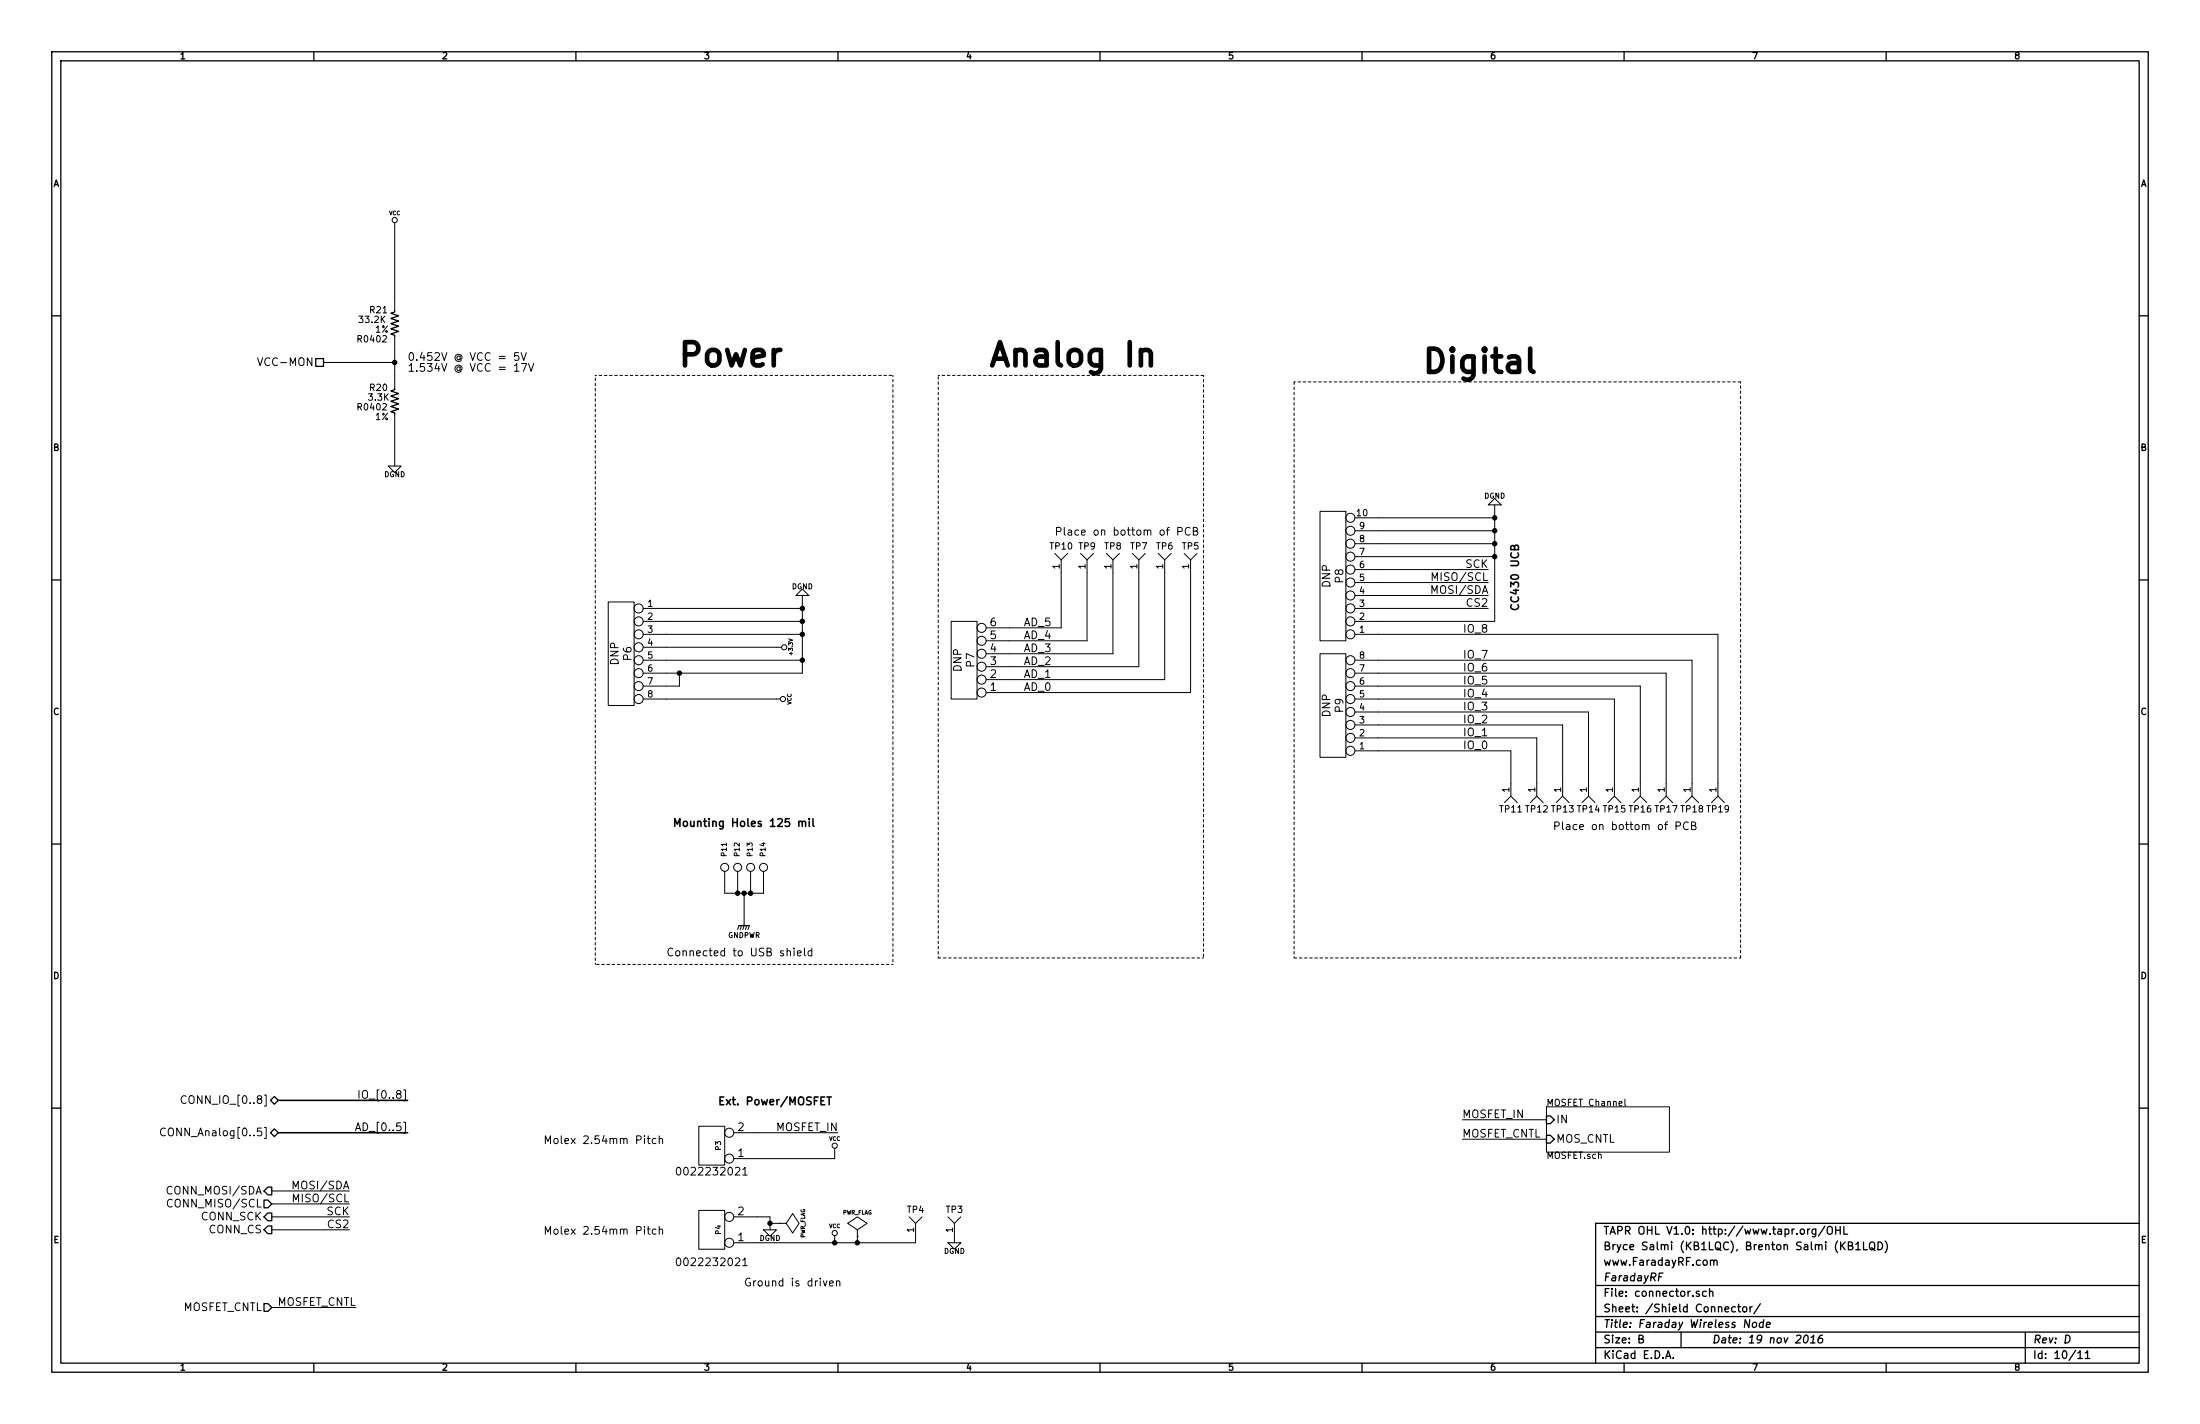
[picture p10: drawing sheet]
<svg xmlns="http://www.w3.org/2000/svg" width="432mm" height="279mm" viewBox="0 0 432 279" stroke-linecap="round" stroke-linejoin="round" font-family="sans-serif">
<g fill="none" stroke="#000" stroke-width=".25">
<path d="M10.2 10.2h411.4v259h-411.4zM11.9 11.9h408v255.6h-408zM61.6 10.2v1.7M113 10.2v1.7M164.5 10.2v1.7M215.9 10.2v1.7M267.3 10.2v1.7M318.8 10.2v1.7M370.2 10.2v1.7M10.2 62h1.7M62 70.4h1.5v1.5h-1.5zM77.5 61v.2l-.8 .3 1.5 .5-1.5 .5 1.5 .5-1.5 .5 1.5 .5-1.5 .5 1.5 .5-1.5 .5 .8 .3v.2"/>
<path d="M77.5 76.2v.3l-.8 .2 1.5 .5-1.5 .5 1.5 .5-1.5 .5 1.5 .5-1.5 .6 1.5 .5-1.5 .5 .8 .2v.3M419.9 62h1.7M10.2 113.8h1.7M419.9 113.8h1.7M10.2 165.6h1.7M419.9 165.6h1.7M145 181.6h2.1M10.2 217.4h1.7M53.1 215.9l.7-.8 .8 .8-.8 .8zM303.5 218.9h.8l.8 .8-.8 .8h-.8zM419.9 217.4h1.7M51.8 233.7l.8-.8h.7v1.5h-.7z"/>
<path d="M51.8 235.5h.8l.7 .7-.7 .8h-.8zM52.6 238h.7v1.5h-.7l-.8-.7zM53.1 222.3l.7-.8 .8 .8-.8 .7zM303.5 222.8h.8l.8 .7-.8 .8h-.8zM51.8 255.8h.8l.7 .7-.7 .8h-.8zM52.6 240.5h.7v1.6h-.7l-.8-.8zM313.2 252.2h106.7M313.2 258.3h106.7M326.4 249.8h-.7l-.2 1.5M333.5 253.4l-.4-.1-.2 .3 .1 .2 .5 .1v.4h-.6M334.9 253.4l-.4-.1-.3 .3v.6l.3 .2 .4-.1M335.5 253.5l.1-.1a.36 .36 0 0 1 .6 .2v.8"/>
<path d="M335.5 252.8v1.6M335.7 247.4l.1-.1a.36 .36 0 0 1 .6 .2v.8M336.4 247.5a.35 .35 0 0 1 .3-.3 .35 .35 0 0 1 .3 .3v.8M340.6 256.5l-.4-.1-.3 .3 .1 .6 .2 .1 .4-.1M341 256.4h.6M341.2 255.9v1.3l.4 .2M342.1 256.5l.2-.1 .5 .1v.8l-.3 .1-.4-.1zM343.4 258.9l-.1 1.6-.8-1.6-.1 1.6M343.5 256.4v1M343.9 256.4l-.3 .1-.1 .2M344.1 259.6l.2-.2 .4 .2-.1 .7-.2 .2-.4-.2zM345.5 255.8l-1.3 2"/>
<path d="M346.1 259.5l-.4-.1-.4 .3v.6l.3 .2 .4-.1M346.2 258.9l-.2 1.6M346.7 259.9l.7-.1v-.3h-.6l-.1 .7 .2 .3 .4-.1M355.2 241.1l-.3 .1-.1 .3M356.4 241.1v1.3l-.3 .3-.4-.1M356.4 241.2l-.4-.1-.3 .4v.5l.3 .2 .4-.1M358.2 240.6l-1.3 1.9M358.7 240.9a.5 .5 0 0 1 .6-.3 .5 .5 0 0 1 .3 .5v.9a.53 .53 0 0 1-.6 .2 .53 .53 0 0 1-.4-.5zM360.3 240.6v1.6M360.3 241.4h.9M361.2 240.6v1.6M361.5 244.3l.7 .9"/>
<path d="M361.9 240.6v1.6h.7M362.2 243.7l-.9 .9M362.8 244.4l.6-.1 .2-.2-.2-.3-.6-.1v1.5h.6l.3-.3a.41 .41 0 0 0-.4-.5M364.2 244.1l.5-.4v1.5M364.2 245.2h.9M365.8 243.7v1.5h.7M367 243.9a.5 .5 0 0 1 .6-.2 .5 .5 0 0 1 .3 .5v.8a.53 .53 0 0 1-.6 .2 .53 .53 0 0 1-.4-.5zM367.2 244.9l.8 .5M368.6 243.7a.77 .77 0 0 1 .9 .7 .77 .77 0 0 1-.9 .8zM370 243.5a1.75 1.75 0 0 1 0 2.3M419.9 240h-106.7v27.5M61.6 267.5v1.7"/>
<path d="M113 267.5v1.7M164.5 267.5v1.7M215.9 267.5v1.7M267.3 267.5v1.7M313.2 264.4h106.7M313.2 261.4h106.7M318.8 267.5v1.7M321.7 262.7l.7-.1 .1-.2-.1-.3-.7-.1v1.5h.6l.3-.3a.41 .41 0 0 0-.4-.5M326.9 266.5l.5-1.5 .5 1.5M327.1 266.1h.7M328.4 266.4v.1M329.9 261.4v3"/>
<path d="M354.2 262.1l.4-.1a.88 .88 0 0 1-.3 1.5l-.2-.1-.1-.5zM355.3 263.5h.9M355.5 262.4l.5-.4-.2 1.5M357.7 262l-.4 .1a1.18 1.18 0 0 0-.4 1.3l.5 .1 .2-.1 .2-.5-.3-.3h-.3l-.3 .3M370.2 267.5v1.7M397.5 261.4v6.1M407.8 265.5l.5-.5v1.5M407.8 266.5h.9M409.3 265.5l.4-.5v1.5M409.3 266.5h.9"/>
</g>
<g fill="none" stroke="#000" stroke-width=".2">
<path d="M77.5 43.7v17.3M50.5 70.2l.6 1.5 .5-1.5M63.5 71.1h14M77.5 66v10.2M101 72.8h.9M101.8 69.2h-.8v.7l.2-.1 .5 .1 .2 .2-.1 .5-.3 .1-.5-.1M102.3 69.2l.5 1.5 .5-1.5M102.4 71.3h1l-.7 1.5M103.7 71.3l.5 1.5 .5-1.5M76.2 91.4h2.5l-1.2 1.3zM77.5 81.3v10.1M292.1 99.1l1.3-1.3 1.2 1.3z"/>
<path d="M293.4 99.1v22.8h-27.5M119.4 118.1h5.1v20.3h-5.1zM126.2 119.4h31.3M157.5 115.6l1.2 1.2h-2.5zM157.5 116.8v15.3h-31.3M207 108.6l1.3 1.3M208.3 109.9v13.3h-14.8M209.5 108.6l-1.2 1.3M212.1 108.6l1.3 1.3M213.4 109.9v15.8h-19.9M214.6 108.6l-1.2 1.3M217.2 108.6l1.2 1.3"/>
<path d="M218.4 109.9v18.4h-24.9M219.7 108.6l-1.3 1.3M222.2 108.6l1.3 1.3M223.5 109.9v20.9h-30M224.8 108.6l-1.3 1.3M227.3 108.6l1.3 1.3M228.6 109.9v23.5h-35.1M229.9 108.6l-1.3 1.3M231.2 104.3l.7-.1 .2-.2-.1-.4-.3-.1h-.5v1.5M232.4 108.6l1.3 1.3M233.6 103.6a.72 .72 0 0 0-1 .5 .72 .72 0 0 0 .7 .9l.3-.1M233.7 109.9v26h-40.2"/>
<path d="M234.2 104.2l.7-.1 .1-.2-.1-.3-.7-.1v1.5h.6l.3-.3a.41 .41 0 0 0-.4-.5M234.9 108.6l-1.2 1.3M259.1 100.3h5.1v25.4h-5.1zM265.9 119.4h26.2M265.9 116.8h26.2M265.9 114.3h26.2M265.9 111.8h26.2M265.9 109.2h27.5M265.9 106.7h27.5M265.9 104.1h27.5M265.9 101.6h27.5M281.1 113.9v-1.5l.5 1.1 .5-1.1v1.5"/>
<path d="M126.2 127h27.2M126.2 137.2h27M126.2 121.9h31.3M126.2 124.5h31.3M126.2 129.5h31.3M133.3 132.1v2.5h-7.1M186.7 121.9h5.1v15.3h-5.1zM259.1 128.3h5.1v20.3h-5.1zM265.9 124.5h71.3v31.7M265.9 129.5h66.2v26.7M265.9 132.1h61.1v24.1M265.9 134.6h56v21.6"/>
<path d="M265.9 137.2h51v19M265.9 139.7h45.9v16.5M265.9 147.3h30.6v8.9M265.9 144.8h35.7v11.4M265.9 142.2h40.8v14M296.5 156.2l1.3 1.3M296.5 156.2l-1.2 1.3M301.6 156.2l1.3 1.3M301.6 156.2l-1.2 1.3M306.7 156.2l1.3 1.3M306.7 156.2l-1.3 1.3M311.8 156.2l1.3 1.3"/>
<path d="M311.8 156.2l-1.3 1.3M316.9 156.2l1.2 1.3M316.9 156.2l-1.3 1.3M321.9 156.2l1.3 1.3M321.9 156.2l-1.2 1.3M327 156.2l1.3 1.3M327 156.2l-1.2 1.3M332.1 156.2l1.3 1.3M332.1 156.2l-1.3 1.3M337.2 156.2l1.3 1.3M337.2 156.2l-1.3 1.3M142.2 170.9v4.4h7.7v-4.4"/>
<path d="M144.8 170.9v4.4M146 175.3v6.3l-.2 .8M147.3 170.9v4.4M329 162.1l.7-.1 .1-.2v-.4l-.3-.1h-.5v1.5M331.4 161.4a.72 .72 0 0 0-1 .5 .72 .72 0 0 0 .7 .9l.3-.1M332 162l.7-.1 .1-.2-.1-.4h-.7v1.5h.6l.3-.3a.41 .41 0 0 0-.4-.5M145 181.6l-.2 .8M145.5 181.6l-.2 .8M146.6 181.6l-.3 .8M147.1 181.6l-.3 .8M155.9 186v.2M155.9 186.5v1.1"/>
<path d="M156.5 187l.8-.1-.1-.3-.5-.1-.2 .3 .1 .7h.6M157.9 186v1.4l.2 .2M159.3 186.6l-.4-.1-.3 .3 .1 .6 .2 .2 .4-.1M159.3 186v1.6M36.5 215.1a.72 .72 0 0 0-1 .5 .72 .72 0 0 0 .7 .9l.3-.1M70.5 214v1.5M287 219.7h16.5M303.5 217.2h24.2v8.9h-24.2zM318.9 215.7v1.1l.2 .1M32.5 221.5a.72 .72 0 0 0-1 .5 .72 .72 0 0 0 .7 .9l.3-.2M33.8 232.9a.72 .72 0 0 0-1.1 .5 .72 .72 0 0 0 .8 .9l.3-.1M33.8 235.5a.72 .72 0 0 0-1 .5 .72 .72 0 0 0 .7 .8l.3-.1"/>
<path d="M53.3 238.8h15.3M53.3 233.7h15.3M53.3 236.2h15.3M57.6 235.8v-1.5l.5 1.1 .5-1.1v1.5M69.8 221.8l.5-1.5 .5 1.5M69.9 221.4h.7M126.5 222.9v.1M127 223.4h.6M127.2 222.9v1.3l.4 .2M128.8 223.4h-.5l-.3 .3 .1 .6 .2 .1 .5-.1M129.4 223.5l.1-.1a.36 .36 0 0 1 .5 .2v.8M129.4 222.9v1.5"/>
<path d="M132.9 229.2l.2-.2a.81 .81 0 0 1 .5 .8 .81 .81 0 0 1-.5 .8l-.2-.2-.2-.4zM137.2 221h5v7.6h-5zM137.2 237.5h5v7.6h-5zM144 238.8h7.1v2.5M144 222.3h20.5M145.8 229.5l.4-.5v1.6M145.8 230.6h.9M163.8 225.3v2h-19.8M178.4 238.8l1.3 1.2M181 238.8l-1.3 1.2M186.1 238.8l1.2 1.2M188.6 238.8l-1.3 1.2"/>
<path d="M287 223.5h16.5M53.3 241.3h15.3M53.3 256.5h16.5M126.5 240.6v.2M127 241.1h.6M127.2 240.6v1.4l.4 .2M128.8 241.2l-.5-.1-.3 .4 .1 .5 .2 .2 .5-.1M129.4 241.3l.1-.1a.36 .36 0 0 1 .5 .2v.8M129.4 240.6v1.6M132.9 247l.2-.2a.81 .81 0 0 1 .5 .8 .81 .81 0 0 1-.5 .7l-.2-.1-.2-.4zM145.8 247.2l.4-.4v1.5M145.8 248.3h.9"/>
<path d="M149.9 241.3h2.5l-1.3 1.3zM151.1 240h1.9M153 240h.1M153 240h1.3l1.3-1.9 1.2 1.9-1.2 1.9-1.3-1.9M161.6 251.3l.4 1 .3-1M162.8 251.8l.8-.1-.1-.3-.5-.1-.2 .2 .1 .7h.6M163.8 242.4v1.4M164.2 251.5l.1-.1a.36 .36 0 0 1 .5 .1v.8M164.2 251.3v1M168.3 242.6h.1M168.3 241.3l1.9-1.3-1.9-1.2-1.9 1.2 1.9 1.3v1.3M168.3 242.6v1.2"/>
<path d="M179.7 240v3.8h-35.7M186.1 243.8h2.5l-1.3 1.3zM187.3 240v3.8"/>
<circle cx="77.5" cy="43.2" r=".51"/>
<circle cx="125.3" cy="119.4" r=".89"/>
<circle cx="265" cy="106.7" r=".89"/>
<circle cx="265" cy="109.2" r=".89"/>
<circle cx="265" cy="104.1" r=".89"/>
<circle cx="265" cy="101.6" r=".89"/>
<circle cx="265" cy="119.4" r=".89"/>
<circle cx="265" cy="116.8" r=".89"/>
<circle cx="265" cy="114.3" r=".89"/>
<circle cx="265" cy="111.8" r=".89"/>
<circle cx="125.3" cy="134.6" r=".89"/>
<circle cx="125.3" cy="121.9" r=".89"/>
<circle cx="125.3" cy="127" r=".89"/>
<circle cx="125.3" cy="129.5" r=".89"/>
<circle cx="125.3" cy="137.2" r=".89"/>
<circle cx="125.3" cy="124.5" r=".89"/>
<circle cx="125.3" cy="132.1" r=".89"/>
<circle cx="153.7" cy="137.2" r=".51"/>
<circle cx="153.9" cy="127" r=".51"/>
<circle cx="192.7" cy="123.2" r=".89"/>
<circle cx="192.7" cy="133.3" r=".89"/>
<circle cx="192.7" cy="130.8" r=".89"/>
<circle cx="192.7" cy="135.9" r=".89"/>
<circle cx="192.7" cy="128.3" r=".89"/>
<circle cx="192.7" cy="125.7" r=".89"/>
<circle cx="265" cy="137.2" r=".89"/>
<circle cx="265" cy="129.5" r=".89"/>
<circle cx="265" cy="134.6" r=".89"/>
<circle cx="265" cy="124.5" r=".89"/>
<circle cx="265" cy="139.7" r=".89"/>
<circle cx="265" cy="132.1" r=".89"/>
<circle cx="265" cy="121.9" r=".89"/>
<circle cx="265" cy="144.8" r=".89"/>
<circle cx="265" cy="142.2" r=".89"/>
<circle cx="265" cy="147.3" r=".89"/>
<circle cx="142.2" cy="170.2" r=".79"/>
<circle cx="144.8" cy="170.2" r=".79"/>
<circle cx="147.3" cy="170.2" r=".79"/>
<circle cx="149.9" cy="170.2" r=".79"/>
<circle cx="143.1" cy="222.2" r=".89"/>
<circle cx="143.1" cy="238.8" r=".89"/>
<circle cx="143.1" cy="227.3" r=".89"/>
<circle cx="163.8" cy="224.8" r=".51"/>
<circle cx="143.1" cy="243.8" r=".89"/>
<circle cx="163.8" cy="241.9" r=".51"/>
</g>
<path d="M223.9 69.1a1.13 1.13 0 0 1 2 .2v2.4M300.3 68.4v3.9l.2 .4 .5 .3" fill="none" stroke="#000" stroke-width=".91"/>
<path d="M296.7 118.6a.72 .72 0 0 0 .5 1.1 .72 .72 0 0 0 .8-.8l-.1-.3M156.8 161.3l.1-.1a.36 .36 0 0 1 .6 .2v.8M156.8 161.1v1.1M157.5 161.4a.35 .35 0 0 1 .3-.3 .35 .35 0 0 1 .3 .3v.8M158.8 160.6v.2M158.8 161.1v1.1M159.6 160.6v1.4l.2 .2M54.6 215.9h25.4M162.3 215.2h.9M162.7 215.2v1.6M54.6 222.3h25.4" fill="none" stroke="#000" stroke-width=".3"/>
<path d="M116.8 73.7h58.5M175.3 73.7v115.5M184.1 73.7h52.1M236.2 73.7v114.3M254 74.9h87.6M341.6 74.9v113.1M116.8 189.2v-115.5M175.3 189.2h-58.5M184.1 188v-114.3M236.2 188h-52.1M254 188v-113.1M341.6 188h-87.6" fill="none" stroke="#000" stroke-width=".2" stroke-dasharray=".5" stroke-dashoffset=".3"/>
<g fill="#000" stroke="#000" stroke-width=".25">
<circle cx="77.5" cy="71.1" r=".41"/>
<circle cx="157.5" cy="119.4" r=".41"/>
<circle cx="293.4" cy="106.7" r=".41"/>
<circle cx="293.4" cy="104.1" r=".41"/>
<circle cx="293.4" cy="101.6" r=".41"/>
<circle cx="293.4" cy="109.2" r=".41"/>
<circle cx="133.3" cy="132.1" r=".41"/>
<circle cx="157.5" cy="124.5" r=".41"/>
<circle cx="157.5" cy="129.5" r=".41"/>
<circle cx="157.5" cy="121.9" r=".41"/>
<circle cx="144.8" cy="175.3" r=".41"/>
<circle cx="146" cy="175.3" r=".41"/>
<circle cx="147.3" cy="175.3" r=".41"/>
<circle cx="151.1" cy="240" r=".41"/>
<circle cx="163.8" cy="243.8" r=".41"/>
<circle cx="168.3" cy="243.8" r=".41"/>
</g>
<g font-size="6.4">
<text x="133.3" y="72.1">Power</text>
<text x="194.3" y="72.1">Analog In</text>
<text x="279.4" y="73.4">Digital</text>
</g>
<g font-size="2.1">
<text x="51.4" y="71.9">VCC-MON</text>
<text x="80" y="70.9">0.452V @ VCC = 5V</text>
<text x="80" y="73">1.534V @ VCC = 17V</text>
<text x="207" y="105.2">Place on bottom of PCB</text>
<text x="287.6" y="111.5">SCK</text>
<text x="261.2" y="115.3" transform="rotate(-90 261.2 115.3)">DNP</text>
<text x="263.7" y="114.3" transform="rotate(-90 263.7 114.3)">P8</text>
<text x="281.6" y="116.6">MOSI/SDA</text>
<text x="281.8" y="114">MISO/SCL</text>
<text x="288" y="119.1">CS2</text>
<text x="298.2" y="118.5" transform="rotate(-90 298.2 118.5)">CC430 UCB</text>
<text x="194.4" y="125.5">5</text>
<text x="194.4" y="122.9">6</text>
<text x="200.9" y="122.9">AD_5</text>
<text x="200.9" y="125.5">AD_4</text>
<text x="287.5" y="124.2">IO_8</text>
<text x="121.5" y="130.5" transform="rotate(-90 121.5 130.5)">DNP</text>
<text x="124" y="129.5" transform="rotate(-90 124 129.5)">P6</text>
<text x="188.8" y="131.8" transform="rotate(-90 188.8 131.8)">DNP</text>
<text x="191.3" y="130.8" transform="rotate(-90 191.3 130.8)">P7</text>
<text x="194.4" y="130.6">3</text>
<text x="194.4" y="128">4</text>
<text x="200.9" y="128">AD_3</text>
<text x="200.9" y="130.6">AD_2</text>
<text x="287.5" y="129.3">IO_7</text>
<text x="287.5" y="131.8">IO_6</text>
<text x="194.4" y="135.6">1</text>
<text x="194.4" y="133.1">2</text>
<text x="200.9" y="133.1">AD_1</text>
<text x="200.9" y="135.6">AD_0</text>
<text x="287.5" y="134.4">IO_5</text>
<text x="287.5" y="136.9">IO_4</text>
<text x="261.2" y="140.7" transform="rotate(-90 261.2 140.7)">DNP</text>
<text x="263.7" y="139.7" transform="rotate(-90 263.7 139.7)">P9</text>
<text x="287.5" y="139.4">IO_3</text>
<text x="287.5" y="142">IO_2</text>
<text x="287.5" y="144.5">IO_1</text>
<text x="287.5" y="147.1">IO_0</text>
<text x="132.1" y="162.3">Mounting Holes 125 mil</text>
<text x="304.8" y="162.9">Place on bottom of PCB</text>
<text x="130.8" y="187.7">Connected to USB shield</text>
<text x="71.6" y="215.6">IO_[0..8]</text>
<text x="36.9" y="216.7">CONN_IO_[0..8]</text>
<text x="70.8" y="222">AD_[0..5]</text>
<text x="141" y="216.9">Ext. Power/MOSFET</text>
<text x="144.8" y="222">2</text>
<text x="152.3" y="222">MOSFET_IN</text>
<text x="287" y="219.5">MOSFET_IN</text>
<text x="305.5" y="220.5">IN</text>
<text x="33.1" y="223">CONN_Analog[0..5]</text>
<text x="106.7" y="224.5">Molex 2.54mm Pitch</text>
<text x="144.8" y="227.1">1</text>
<text x="287" y="223.3">MOSFET_CNTL</text>
<text x="305.5" y="224.3">MOS_CNTL</text>
<text x="58.1" y="233.4">MOSI/SDA</text>
<text x="133.8" y="230.7">0022232021</text>
<text x="33.5" y="234.4">CONN_MOSI/SDA</text>
<text x="33.7" y="237">CONN_MISO/SCL</text>
<text x="39.5" y="239.5">CONN_SCK</text>
<text x="58.3" y="236">MISO/SCL</text>
<text x="64.1" y="238.5">SCK</text>
<text x="144.8" y="238.5">2</text>
<text x="41" y="242.1">CONN_CS</text>
<text x="64.4" y="241">CS2</text>
<text x="106.7" y="242.3">Molex 2.54mm Pitch</text>
<text x="144.8" y="243.6">1</text>
<text x="314.7" y="245.4">Bryce Salmi (KB1LQC), Brenton Salmi (KB1LQD)</text>
<text x="314.7" y="242.3">TAPR OHL V1.0: http://www.tapr.org/OHL</text>
<text x="133.8" y="248.5">0022232021</text>
<text x="314.7" y="251.5">FaradayRF</text>
<text x="314.7" y="248.4">www.FaradayRF.com</text>
<text x="35.7" y="257.3">MOSFET_CNTL</text>
<text x="54.2" y="256.3">MOSFET_CNTL</text>
<text x="146" y="252.5">Ground is driven</text>
<text x="314.7" y="254.5">File: connector.sch</text>
<text x="314.7" y="257.6">Sheet: /Shield Connector/</text>
<text x="314.7" y="263.7">Size: B</text>
<text x="314.7" y="260.6">Title: Faraday Wireless Node</text>
<text x="336" y="263.7">Date: 19 nov 2016</text>
<text x="399" y="263.7">Rev: D</text>
<text x="314.7" y="266.7">KiCad E.D.A.</text>
<text x="399" y="266.7">Id: 10/11</text>
</g>
<g font-size="1.8">
<text x="35.4" y="11.7">1</text>
<text x="86.8" y="11.7">2</text>
<text x="138.3" y="11.7">3</text>
<text x="189.7" y="11.7">4</text>
<text x="241.1" y="11.7">5</text>
<text x="292.6" y="11.7">6</text>
<text x="344" y="11.7">7</text>
<text x="395.5" y="11.7">8</text>
<text x="10.4" y="36.7">A</text>
<text x="420.1" y="36.7">A</text>
<text x="70.7" y="63.4">33.2K</text>
<text x="72.7" y="61.5">R21</text>
<text x="73.7" y="65.3">1%</text>
<text x="70.4" y="67.2">R0402</text>
<text x="72.7" y="76.8">R20</text>
<text x="70.4" y="80.6">R0402</text>
<text x="72.4" y="78.7">3.3K</text>
<text x="73.7" y="82.5">1%</text>
<text x="10.4" y="88.5">B</text>
<text x="420.1" y="88.5">B</text>
<text x="266.4" y="101.3">10</text>
<text x="206.2" y="107.9">TP10</text>
<text x="211.7" y="107.9">TP9</text>
<text x="216.8" y="107.9">TP8</text>
<text x="221.9" y="107.9">TP7</text>
<text x="227" y="107.9">TP6</text>
<text x="232.1" y="107.9">TP5</text>
<text x="266.9" y="106.4">8</text>
<text x="266.9" y="103.9">9</text>
<text x="208" y="111.6" transform="rotate(-90 208 111.6)">1</text>
<text x="213.1" y="111.6" transform="rotate(-90 213.1 111.6)">1</text>
<text x="218.2" y="111.6" transform="rotate(-90 218.2 111.6)">1</text>
<text x="223.3" y="111.6" transform="rotate(-90 223.3 111.6)">1</text>
<text x="228.3" y="111.6" transform="rotate(-90 228.3 111.6)">1</text>
<text x="233.4" y="111.6" transform="rotate(-90 233.4 111.6)">1</text>
<text x="266.9" y="111.5">6</text>
<text x="266.9" y="109">7</text>
<text x="127.2" y="119.1">1</text>
<text x="266.9" y="119.1">3</text>
<text x="266.9" y="116.6">4</text>
<text x="266.9" y="114">5</text>
<text x="127.2" y="121.7">2</text>
<text x="127.2" y="124.2">3</text>
<text x="266.9" y="124.2">1</text>
<text x="266.9" y="121.7">2</text>
<text x="127.2" y="126.7">4</text>
<text x="127.2" y="129.3">5</text>
<text x="127.2" y="131.8">6</text>
<text x="266.9" y="131.8">7</text>
<text x="266.9" y="129.3">8</text>
<text x="127.2" y="134.4">7</text>
<text x="127.2" y="136.9">8</text>
<text x="266.9" y="136.9">5</text>
<text x="266.9" y="134.4">6</text>
<text x="10.4" y="140.3">C</text>
<text x="266.9" y="142">3</text>
<text x="266.9" y="139.4">4</text>
<text x="420.1" y="140.3">C</text>
<text x="266.9" y="147.1">1</text>
<text x="266.9" y="144.5">2</text>
<text x="296.3" y="155.4" transform="rotate(-90 296.3 155.4)">1</text>
<text x="301.4" y="155.4" transform="rotate(-90 301.4 155.4)">1</text>
<text x="306.5" y="155.4" transform="rotate(-90 306.5 155.4)">1</text>
<text x="311.5" y="155.4" transform="rotate(-90 311.5 155.4)">1</text>
<text x="316.6" y="155.4" transform="rotate(-90 316.6 155.4)">1</text>
<text x="321.7" y="155.4" transform="rotate(-90 321.7 155.4)">1</text>
<text x="326.8" y="155.4" transform="rotate(-90 326.8 155.4)">1</text>
<text x="331.9" y="155.4" transform="rotate(-90 331.9 155.4)">1</text>
<text x="336.9" y="155.4" transform="rotate(-90 336.9 155.4)">1</text>
<text x="294.4" y="159.5">TP11 TP12 TP13 TP14 TP15 TP16 TP17 TP18 TP19</text>
<text x="10.4" y="192.2">D</text>
<text x="420.1" y="192.2">D</text>
<text x="303.5" y="217.1">MOSFET Channel</text>
<text x="303.5" y="227.4">MOSFET.sch</text>
<text x="178.1" y="238">TP4</text>
<text x="185.7" y="238">TP3</text>
<text x="10.5" y="244">E</text>
<text x="179.5" y="241.8" transform="rotate(-90 179.5 241.8)">1</text>
<text x="187.1" y="241.8" transform="rotate(-90 187.1 241.8)">1</text>
<text x="420.2" y="244">E</text>
<text x="35.4" y="269">1</text>
<text x="86.8" y="269">2</text>
<text x="138.3" y="269">3</text>
<text x="189.7" y="269">4</text>
<text x="241.1" y="269">5</text>
<text x="292.6" y="269">6</text>
<text x="344" y="269">7</text>
<text x="395.5" y="269">8</text>
</g>
<g font-size="1.4">
<text x="75.4" y="93.6">DGND</text>
<text x="291.3" y="97.9">DGND</text>
<text x="155.4" y="115.6">DGND</text>
<text x="142.7" y="167.9" transform="rotate(-90 142.7 167.9)">P11</text>
<text x="145.2" y="167.9" transform="rotate(-90 145.2 167.9)">P12</text>
<text x="147.8" y="167.9" transform="rotate(-90 147.8 167.9)">P13</text>
<text x="150.3" y="167.9" transform="rotate(-90 150.3 167.9)">P14</text>
<text x="142.8" y="184.1">GNDPWR</text>
<text x="141.6" y="225.7" transform="rotate(-90 141.6 225.7)">P3</text>
<text x="141.6" y="242.2" transform="rotate(-90 141.6 242.2)">P4</text>
<text x="149" y="243.5">DGND</text>
<text x="185.2" y="246">DGND</text>
</g>
<g font-size="1.1">
<text x="76.4" y="42.2">VCC</text>
<text x="155.6" y="128.4" transform="rotate(-90 155.6 128.4)">+3.3V</text>
<text x="155.4" y="138.3" transform="rotate(-90 155.4 138.3)">VCC</text>
<text x="162.7" y="223.9">VCC</text>
<text x="165.3" y="238.3">PWR_FLAG</text>
<text x="158" y="243" transform="rotate(-90 158 243)">PWR_FLAG</text>
<text x="162.7" y="241">VCC</text>
</g>
</svg>
